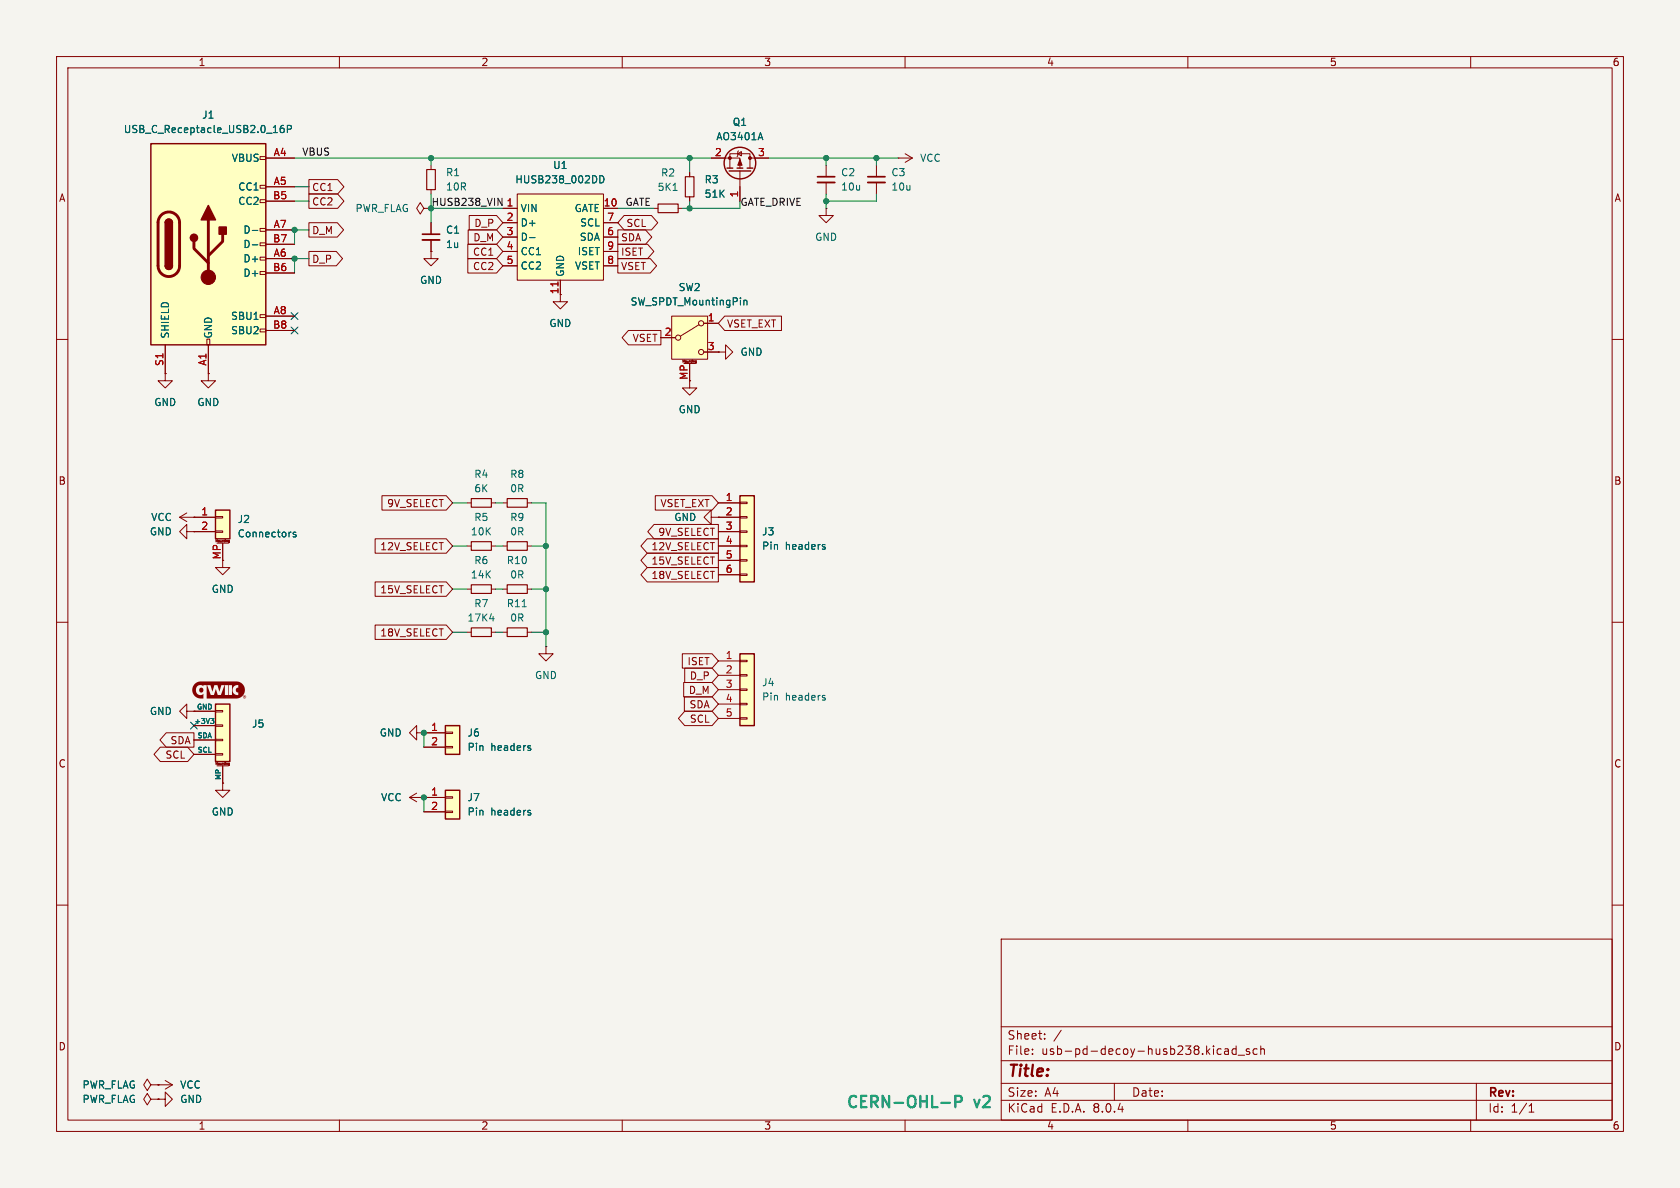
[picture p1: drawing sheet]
<svg xmlns="http://www.w3.org/2000/svg" width="297mm" height="210mm" viewBox="0 0 297 210" stroke-linecap="round" stroke-linejoin="round" font-family="sans-serif">
<path d="M0 0h297v210h-297z" fill="#f5f4ef" stroke="#f5f4ef" stroke-width=".18"/>
<g fill="none" stroke="#840000" stroke-width=".18">
<path d="M10 10h277v190h-277zM12 12h273v186h-273zM60 10v2M110 10v2M160 10v2M210 10v2M260 10v2M10 60h2M285 60h2M10 110h2M285 110h2M10 160h2"/>
<path d="M285 160h2M177 166h108v32h-108zM60 198v2M110 198v2M160 198v2M177 194.5h108M177 191.5h108M177 187.5h108M177 181.5h108M182.5 186.3v.1M182.5 185.5v.1M184.7 183.6v.1"/>
<path d="M184.7 182.8v.1M187.6 182.1l-1.3 2M197 191.5v3M210 198v2M216.5 185.5h.6l.1 .9M217.2 185.8h-.5a.29 .29 0 0 0-.2 .3 .29 .29 0 0 0 .2 .3l.5-.1M218.5 185.5l-.4-.1-.3 .3v.4l.2 .2h.5M218.5 184.9v1.5M218.9 186.5h1.1M220.9 185.5l-.4-.1-.2 .2 .1 .2 .5 .2v.3h-.6M222.2 185.5l-.4-.1-.3 .3v.4l.2 .2h.5M222.9 185.5l.2-.1 .4 .1v.9"/>
<path d="M222.9 184.9v1.5M260 198v2M261 191.5v6.5M270.3 196.6h.9M270.3 195.5l.4-.4v1.5"/>
</g>
<path d="M118.7 55.9h6.4v7.6h-6.4z" fill="#ffffc2"/>
<g fill="none" stroke="#840000" stroke-width=".18">
<path d="M115.6 36.8h.7M119.9 36.8h.7M121.9 30.5v.7M121.9 34.8v.8M125.7 27.9h5.1v1.8M129 29.7v-2.5h3.6v2.5M130.4 27.2l.7-.4v.8zM130.6 26.7l-.2 .1v.8l-.1 .1M130.8 30.2v5.4M132.6 27.9h3.3M146 36.8v1.3h1.3l-1.3 1.3-1.2-1.3h1.2M146 36.8h.1"/>
<path d="M154.9 29.2v2M154.9 32.3v2M158.7 27.9h.1M158.7 27.9h2.6M160 27.2l1.3 .7M161.3 27.9l-1.3 .8M116.8 59.7h2.6M118.7 55.9h6.4v7.6h-6.4zM123.6 57.4l-3.3 2M124.5 57.2h2.5M120.9 64.3h2M121.9 64.3v4.3h1.3l-1.3 1.3-1.3-1.3h1.3"/>
<path d="M122.9 64l.2 .1M123 63.8h-.1M123.1 63.8h-.1M123.1 63.8h.1M123.1 64.1l-.2 .1M123.1 63.8v.3M123.1 64.1h.1M123.1 64v.1M124.5 62.2h2.5M127 62.2h1.3v-1.2l1.2 1.2-1.2 1.3v-1.3M127 62.2h.1M88.9 88.9h.8"/>
<path d="M93.2 88.9h.8M82.5 104.1h.8M82.5 111.8h.8M86.9 104.1h.7M86.9 111.8h.7M88.9 104.1h.8M88.9 111.8h.8M93.2 104.1h.8M93.2 111.8h.8"/>
<circle cx="119.9" cy="59.7" r=".46"/>
<circle cx="124" cy="57.2" r=".46"/>
<circle cx="124" cy="62.2" r=".46"/>
</g>
<path d="M119 33.7h.7M134.4 23.4l.5 1.3M131.5 53.1v.8M131.5 53.2l.2-.1h.3v.8M86.6 109.4h.8M92.3 107.3h.7" fill="none" stroke="#006464" stroke-width=".18"/>
<path d="M116.3 36.1h3.6v1.5h-3.6zM121.2 31.2h1.5v3.6h-1.5zM89.7 88.1h3.5v1.6h-3.5zM83.3 103.4h3.6v1.5h-3.6zM83.3 111h3.6v1.5h-3.6zM89.7 111h3.5v1.5h-3.5zM89.7 103.4h3.5v1.5h-3.5z" fill="none" stroke="#840000" stroke-width=".2"/>
<g fill="none" stroke="#840000" stroke-width=".25">
<path d="M128.5 29.7h1M128.9 30.2h3.8M130.3 29.7h1M132.1 29.7h1"/>
<circle cx="130.8" cy="28.8" r="2.79"/>
</g>
<g fill="#840000" stroke="#840000" stroke-width=".18">
<path d="M130.8 28.2l.4 1h-.8z"/>
<circle cx="129" cy="27.9" r=".25"/>
<circle cx="132.6" cy="27.9" r=".25"/>
</g>
<path d="M153.4 32.3h3.1" fill="none" stroke="#840000" stroke-width=".33"/>
<path d="M153.4 31.2h3.1" fill="none" stroke="#840000" stroke-width=".3"/>
<path d="M91.4 34.3h15.3v15.2h-15.3z" fill="#ffffc2"/>
<g fill="none" stroke="#840000" stroke-width=".18">
<path d="M74.9 36.8l-.6-1-.6 1 .6 1 .6-1h1.3M76.2 39.4v2M88.9 36.8h2.5M88.9 39.4h2.5M91.4 34.3h15.3v15.2h-15.3zM106.7 36.8h2.5M106.7 39.4h2.5M76.2 44.5v1.2h1.3l-1.3 1.3-1.3-1.3h1.3M76.2 44.5h.1M76.2 42.4v2.1M88.9 41.9h2.5M88.9 44.5h2.5"/>
<path d="M88.9 47h2.5M99.1 49.5v3.8h1.2l-1.2 1.3-1.3-1.3h1.3M106.7 41.9h2.5M106.7 44.5h2.5M106.7 47h2.5M73.7 129.5v-1.2l-1.3 1.2 1.3 1.3v-1.3h1.2M74.9 129.5h.1M26.7 191.8l-.7-1-.6 1 .6 1 .7-1h1.2M26.7 194.3l-.7-1-.6 1 .6 1 .7-1h1.2M27.9 191.8h.1M27.9 194.3h1.3v-1.3l1.3 1.3-1.3 1.3v-1.3M27.9 194.3h.1"/>
<path d="M27.9 191.8h2.6M29.2 191l1.3 .8M30.5 191.8l-1.3 .7"/>
</g>
<path d="M98.6 49.8v.8" fill="none" stroke="#a90000" stroke-width=".18"/>
<path d="M106 31.1a.64 .64 0 0 1 .8 .6 .64 .64 0 0 1-.8 .6zM93.6 42h1" fill="none" stroke="#006464" stroke-width=".18"/>
<path d="M74.7 42.4h3" fill="none" stroke="#840000" stroke-width=".33"/>
<path d="M74.7 41.4h3" fill="none" stroke="#840000" stroke-width=".3"/>
<path d="M38.1 90.2h2.5v5.1h-2.5z" fill="#ffffc2"/>
<g fill="none" stroke="#840000" stroke-width=".18">
<path d="M31.7 91.4h6.4M31.7 91.4l1.3 .8M33 94v-1.3l-1.3 1.3 1.3 1.3v-1.3h1.3M33 90.7l-1.3 .7M34.3 94h.1M34.3 91.4h.1M34.3 94h3.8M38.1 93.9h1.3v.2h-1.3zM38.1 91.3h1.3v.3h-1.3zM38.4 96h2M39.4 96v4.3h1.2l-1.2 1.3-1.3-1.3h1.3M40.4 95.6h.2l-.1 .3"/>
<path d="M40.4 95.9h.1M40.4 95.8h.1M40.4 95.8h.2M40.5 95.9h.1"/>
</g>
<path d="M38.1 90.2h2.5v5.1h-2.5z" fill="none" stroke="#840000" stroke-width=".25"/>
<path d="M52.3 94.1h-.3l-.2 .1 .1 .2 .4 .2v.3h-.5" fill="none" stroke="#006464" stroke-width=".18"/>
<path d="M78.7 128.3h2.6v5.1h-2.6z" fill="#ffffc2"/>
<path d="M146 29.2v2M146 32.3v2M74.9 129.5h3.8M74.9 132.1h3.8M78.7 132h1.3v.2h-1.3zM78.7 129.4h1.3v.3h-1.3z" fill="none" stroke="#840000" stroke-width=".18"/>
<path d="M78.7 128.3h2.6v5.1h-2.6z" fill="none" stroke="#840000" stroke-width=".25"/>
<path d="M93.7 132.2l.1 .2-.1 .3M93.7 131.8l.1 .1" fill="none" stroke="#006464" stroke-width=".18"/>
<path d="M144.5 32.3h3.1" fill="none" stroke="#840000" stroke-width=".33"/>
<path d="M144.5 31.2h3.1" fill="none" stroke="#840000" stroke-width=".3"/>
<path d="M78.7 139.7h2.6v5.1h-2.6z" fill="#ffffc2"/>
<path d="M33 125.7v-1.2l-1.3 1.2 1.3 1.3v-1.3h1.3M34.3 125.7h.1M72.4 141h6.3M72.4 141l1.3 .7M73.7 140.2l-1.3 .8M74.9 141h.1M74.9 143.5h3.8M78.7 143.4h1.3v.2h-1.3zM78.7 140.8h1.3v.3h-1.3z" fill="none" stroke="#840000" stroke-width=".18"/>
<path d="M78.7 139.7h2.6v5.1h-2.6z" fill="none" stroke="#840000" stroke-width=".25"/>
<path d="M93.7 143.7l.1 .1-.1 .3M93.7 143.2l.1 .1" fill="none" stroke="#006464" stroke-width=".18"/>
<path d="M38.1 124.5h2.5v10.1h-2.5z" fill="#ffffc2"/>
<g fill="#840000">
<path d="M43.1 123l.2 .1 .1 .2h-.3v-.1l.2-.1-.2 .1z"/>
<path d="M43 123h.4v.4h-.4l-.1-.2 .3 .2 .3-.2-.3-.2-.3 .2z"/>
<path d="M34.4 120.9l.5-.3 .5-.1h6.6l.6 .2 .4 .4 .2 .5 .1 .6-.4 .8-.8 .4-5.6 .1v-2.4l.8 1.8h.5l.4-1.1 .3 1.1h2.5v-.9h.1l.3 .6 .6 .3h.1v-.5l-.3-.1-.1-.4 .1-.3h.3v-.5l-.7 .2-.3 .7h-.1v-.9h-.6v1.8h-.1v-1.8h-.5v1.8h-.7l.6-1.8h-.6l-.3 1.2-.4-1.2h-.5l-.3 1.2-.4-1.2h-1.2v.2l-.3-.2h-.4l-.6 .4v.8l.2 .4 .3 .2h.4l.4-.3v.9h-.7l-.8-.4-.4-.7-.1-.8z"/>
<circle cx="35.6" cy="122" r=".41"/>
</g>
<g fill="none" stroke="#840000" stroke-width=".18">
<path d="M76.2 29.2v.8M76.2 33.5v.8M82.5 88.9h.8M82.5 96.5h.8M86.9 88.9h.7M86.9 96.5h.7M88.9 96.5h.8M93.2 96.5h.8M34.3 125.7h3.8M34.3 128.3h3.8M34.3 130.8h3.8M34.3 133.4h3.8"/>
<path d="M38.1 133.2h1.3v.3h-1.3zM38.1 130.7h1.3v.2h-1.3zM38.1 128.1h1.3v.3h-1.3zM38.1 125.6h1.3v.3h-1.3zM38.4 135.4h2M39.4 138.4v1.3h1.2l-1.2 1.3-1.3-1.3h1.3M39.4 138.4h.1M39.4 135.4v3M40.4 135l.2-.1-.1 .4M40.4 135.3h.1M40.4 135.1v.1M40.4 135.2h.2"/>
<path d="M40.5 135.3h.1"/>
</g>
<path d="M38.1 124.5h2.5v10.1h-2.5z" fill="none" stroke="#840000" stroke-width=".25"/>
<path d="M37.3 127h.5l-.3 .3 .3 .1v.3l-.2 .2h-.2" fill="none" stroke="#006464" stroke-width=".18"/>
<path d="M75.4 30h1.6v3.5h-1.6zM83.3 88.1h3.6v1.6h-3.6zM83.3 95.8h3.6v1.5h-3.6zM89.7 95.8h3.5v1.5h-3.5z" fill="none" stroke="#840000" stroke-width=".2"/>
<path d="M130.8 115.6h2.5v12.7h-2.5z" fill="#ffffc2"/>
<g fill="none" stroke="#840000" stroke-width=".18">
<path d="M29.2 66v1.3h1.3l-1.3 1.3-1.3-1.3h1.3M29.2 66h.1M36.8 66v1.3h1.3l-1.3 1.3-1.2-1.3h1.2M36.8 66h.1M125.7 91.4v-1.2l-1.2 1.2 1.2 1.3v-1.3h1.3M127 91.4h.1M96.5 114.3v1.3h1.3l-1.3 1.2-1.3-1.2h1.3M96.5 114.3h.1M127 116.8h3.8M127 119.4h3.8M130.8 119.3h1.3v.2h-1.3zM130.8 116.7h1.3v.3h-1.3z"/>
<path d="M127 121.9h3.8M127 124.5h3.8M127 127h3.8M130.8 126.9h1.3v.2h-1.3zM130.8 124.3h1.3v.3h-1.3zM130.8 121.8h1.3v.2h-1.3z"/>
</g>
<path d="M130.8 115.6h2.5v12.7h-2.5z" fill="none" stroke="#840000" stroke-width=".25"/>
<path d="M145.7 123.3l.2 .2-.2 .3M145.7 122.9l.2 .1" fill="none" stroke="#006464" stroke-width=".18"/>
<path d="M130.8 87.6h2.5v15.3h-2.5z" fill="#ffffc2"/>
<path d="M127 88.9h3.8M127 91.4h3.8M127 94h3.8M127 96.5h3.8M127 99.1h3.8M130.8 98.9h1.3v.3h-1.3zM130.8 96.4h1.3v.2h-1.3zM130.8 93.9h1.3v.2h-1.3zM130.8 91.3h1.3v.3h-1.3zM130.8 88.8h1.3v.2h-1.3zM127 101.6h3.8M130.8 101.5h1.3v.2h-1.3z" fill="none" stroke="#840000" stroke-width=".18"/>
<path d="M130.8 87.6h2.5v15.3h-2.5z" fill="none" stroke="#840000" stroke-width=".25"/>
<path d="M145.7 96.7l.2 .2-.2 .2M145.7 96.3h.2" fill="none" stroke="#006464" stroke-width=".18"/>
<path d="M26.7 25.4h20.3v35.6h-20.3z" fill="#ffffc2"/>
<g fill="none" stroke="#840000" stroke-width=".18">
<path d="M46 35.3h1v.5h-1zM46 32.8h1v.5h-1zM46 27.7h1v.5h-1zM47 27.9h5.1M47 33h5.1M47 35.6h5.1M54.6 31.7h5.1l1.1 1.3-1.1 1.3h-5.1zM54.6 39.4h5l1.1 1.2-1.1 1.3h-5zM54.6 34.3h5.1l1.1 1.3-1.1 1.2h-5.1zM76.2 39.4v2M82.9 38.1h4.9l1.1 1.3-1.1 1.2h-4.9zM88.9 36.8h2.5"/>
<path d="M88.9 39.4h2.5M106.7 36.8h2.5M106.7 39.4h2.5M110.3 38.1h4.9l1.1 1.3-1.1 1.2h-4.9l-1.1-1.2zM121.9 30.5v.7M121.9 34.8v.8M125.7 27.9h2.6M130.8 33v2.6M133.3 27.9h2.6M36.6 59.9h.5v1.1h-.5zM46 58.2h1v.5h-1zM46 55.6h1v.5h-1z"/>
<path d="M46 48h1v.5h-1zM46 45.5h1v.5h-1zM46 42.9h1v.5h-1zM46 40.4h1v.5h-1zM47 45.7h5.1M47 40.6h5.1M47 55.9h5.1M47 48.3h5.1M47 43.2h5.1M47 58.4h5.1M54.6 44.4h4.9l1.1 1.3-1.1 1.3h-4.9zM76.2 44.5h.1"/>
<path d="M76.2 42.4v2.1M82.7 45.7h5.1l1.1 1.3-1.1 1.3h-5.1zM82.7 43.2h5.1l1.1 1.3-1.1 1.2h-5.1zM82.8 40.6h5l1.1 1.3-1.1 1.3h-5zM88.9 41.9h2.5M88.9 44.5h2.5M88.9 47h2.5M99.1 49.5v2.6M106.7 41.9h2.5M106.7 44.5h2.5M106.7 47h2.5M109.2 45.7h5.8l1.1 1.3-1.1 1.3h-5.8z"/>
<path d="M109.2 40.6h4.9l1.1 1.3-1.1 1.3h-4.9zM109.2 43.2h5.3l1.1 1.3-1.1 1.2h-5.3zM111.1 58.4h5.7v2.6h-5.7l-1.1-1.3zM116.8 59.7h2.6M124.5 57.2h2.5M128.1 55.9h10.1v2.5h-10.1l-1.1-1.2zM29.2 66h.1M29.2 61v5M36.8 66h.1M36.8 61v5M121.9 64.3v3M124.5 62.2h2.5"/>
<path d="M127 62.2h.1M34.3 91.4h.1M34.3 94h.1M34.3 91.4h3.8M34.3 94h3.8M39.4 96v3.1M66.3 95.2h12.6l1.1 1.3-1.1 1.3h-12.6zM67.5 87.6h11.4l1.1 1.3-1.1 1.3h-11.4zM114.4 95.2h12.6v2.6h-12.6l-1.1-1.3zM114.4 97.8h12.6v2.5h-12.6l-1.1-1.2zM115.6 92.7h11.4v2.6h-11.4l-1.1-1.3zM115.8 87.6h10.1l1.1 1.3-1.1 1.3h-10.1z"/>
<path d="M127 91.4h.1M127 88.9h3.8M127 91.4h3.8M127 94h3.8M127 96.5h3.8M127 99.1h3.8M66.3 102.9h12.6l1.1 1.2-1.1 1.3h-12.6zM66.3 110.5h12.6l1.1 1.3-1.1 1.2h-12.6zM114.4 100.3h12.6v2.6h-12.6l-1.1-1.3zM120.6 115.6h5.3l1.1 1.2-1.1 1.3h-5.3zM121 118.1h4.9l1.1 1.3-1.1 1.3h-4.9zM127 101.6h3.8"/>
<path d="M28.3 132.1h4.9l1.1 1.3-1.1 1.2h-4.9l-1.1-1.2zM29.4 129.5h4.9v2.6h-4.9l-1.1-1.3zM34.3 125.7h.1M34.3 125.7h3.8M34.3 128.3h3.8M34.3 130.8h3.8M34.3 133.4h3.8M39.4 138.4h.1M39.4 135.4v3M74.9 129.5h.1M74.9 129.5h3.8M74.9 132.1h3.8"/>
<path d="M120.9 120.6h5l1.1 1.3-1.1 1.3h-5zM121 123.2h4.9l1.1 1.3-1.1 1.2h-4.9zM121 125.7h4.9l1.1 1.3-1.1 1.3h-4.9l-1.1-1.3zM74.9 141h.1M74.9 141h3.8M74.9 143.5h3.8M27.9 194.3h.1M27.9 191.8h.1"/>
</g>
<path d="M26.7 25.4h20.3v35.6h-20.3zM29.2 39.4a.64 .64 0 0 1 .6-.7 .64 .64 0 0 1 .7 .7M29.2 47a.64 .64 0 0 0 .6 .6 .64 .64 0 0 0 .7-.6" fill="none" stroke="#840000" stroke-width=".25"/>
<path d="M28.5 38a1.9 1.9 0 0 1 2.1-.4 1.9 1.9 0 0 1 1.1 1.8v7.6a1.91 1.91 0 0 1-1.9 1.9 1.91 1.91 0 0 1-1.9-1.9v-7.8l.2-.6zM36.8 38.9v10.1M34.3 42.7v1.2l2.5 2.6M39.4 41.4v1.3l-2.6 2.5" fill="none" stroke="#840000" stroke-width=".51"/>
<g fill="#840000" stroke="#840000" stroke-width=".25">
<path d="M29.2 47h1.3a.64 .64 0 0 1-.7 .6 .64 .64 0 0 1-.6-.6z"/>
<path d="M29.2 39.4h1.3v7.6h-1.3z"/>
<path d="M29.4 38.9a.64 .64 0 0 1 .7-.1 .64 .64 0 0 1 .4 .6h-1.3z"/>
<path d="M36.8 36.3l1.3 2.6h-2.5z"/>
<path d="M38.7 40.1h1.3v1.3h-1.3z"/>
<circle cx="34.3" cy="42" r=".63"/>
</g>
<circle cx="36.8" cy="49" r="1.27" fill="#840000" stroke="#840000" stroke-width=".18"/>
<g fill="none" stroke="#006464" stroke-width=".18">
<path d="M50.1 22.2h-.3a.86 .86 0 0 0 0 1.2l.4-.1 .1-.4-.3-.2h-.3l-.2 .2M50.8 22.8h.6l.1-.2v-.3l-.7-.1v1.2M106 31.1a.64 .64 0 0 1 .8 .6 .64 .64 0 0 1-.8 .6zM134.4 23.4l.5 1.3M44.6 40.7h1M44.6 43.3h1M93.6 42h1M131.5 53.1v.8M131.5 53.2l.2-.1h.3v.8M52.3 94.1h-.3l-.2 .1 .1 .2 .4 .2v.3h-.5M145.7 96.7l.2 .2-.2 .2M145.7 96.3h.2"/>
<path d="M37.3 127h.5l-.3 .3 .3 .1v.3l-.2 .2h-.2M93.7 132.2l.1 .2-.1 .3M93.7 131.8l.1 .1M93.7 143.7l.1 .1-.1 .3M93.7 143.2l.1 .1"/>
</g>
<path d="M88 35l.8 1.3v-1.3" fill="none" stroke="#0f0f0f" stroke-width=".18"/>
<path d="M166.4 195h1.5M168.9 194.8h.8a.54 .54 0 0 0 .4-.5 .54 .54 0 0 0-.4-.6h-.8v2" fill="none" stroke="#0099b0" stroke-width=".4"/>
<g fill="none" stroke="#009600" stroke-width=".18">
<path d="M52.1 35.6h2.5M52.1 27.9h73.6M52.1 33h2.5M76.2 27.9v1.3M76.2 34.3v5.1M76.2 36.8h12.7M109.2 36.8h6.4M120.6 36.8h10.2M121.9 27.9v2.6M121.9 35.6v1.2M135.9 27.9h22.8M146 27.9v1.3"/>
<path d="M146 34.3v2.5M154.9 34.3v1.3h-8.9M154.9 27.9v1.3M54.6 45.7h-2.5v2.6M54.6 40.6h-2.5v2.6M80 88.9h2.5M80 96.5h2.5M87.6 88.9h1.3M87.6 96.5h1.3M94 88.9h2.5v25.4M94 96.5h2.5M80 111.8h2.5"/>
<path d="M80 104.1h2.5M87.6 111.8h1.3M87.6 104.1h1.3M94 111.8h2.5M94 104.1h2.5M74.9 129.5v2.6M74.9 141v2.5"/>
</g>
<path d="M51.5 57.8l1.2 1.2M51.5 55.3l1.2 1.2M52.7 57.8l-1.2 1.2M52.7 55.3l-1.2 1.2M33.7 127.7l1.2 1.2M34.9 127.7l-1.2 1.2" fill="none" stroke="#000084" stroke-width=".18"/>
<path d="M98.6 49.8v.8" fill="none" stroke="#a90000" stroke-width=".18"/>
<g fill="#009600" stroke="#009600" stroke-width=".18">
<circle cx="74.9" cy="129.5" r=".46"/>
<circle cx="74.9" cy="141" r=".46"/>
<circle cx="96.5" cy="111.8" r=".46"/>
<circle cx="96.5" cy="104.1" r=".46"/>
<circle cx="52.1" cy="45.7" r=".46"/>
<circle cx="52.1" cy="40.6" r=".46"/>
<circle cx="76.2" cy="27.9" r=".46"/>
<circle cx="146" cy="35.6" r=".46"/>
<circle cx="121.9" cy="36.8" r=".46"/>
<circle cx="154.9" cy="27.9" r=".46"/>
<circle cx="121.9" cy="27.9" r=".46"/>
<circle cx="146" cy="27.9" r=".46"/>
<circle cx="96.5" cy="96.5" r=".46"/>
</g>
<text font-size="2.8" fill="#840000" x="178" y="190.9">Title:</text>
<g font-size="2.8" fill="#0099b0">
<text x="149.4" y="196.4">CERN-OHL-P</text>
<text x="172.3" y="196.4">v2</text>
</g>
<g font-size="2.1" fill="#840000">
<text x="178" y="184">Sheet:</text>
<text x="178" y="186.7">File:</text>
<text x="184.1" y="186.7">usb-pd-decoy-husb238.kicad_sch</text>
<text x="178" y="196.9">KiCad</text>
<text x="178" y="194.1">Size:</text>
<text x="184.7" y="194.1">A4</text>
<text x="185.7" y="196.9">E.D.A.</text>
<text x="193.3" y="196.9">8.0.4</text>
<text x="200" y="194.1">Date:</text>
<text x="263" y="194.3">Rev:</text>
<text x="263" y="196.9">Id:</text>
<text x="267.1" y="196.9">1/1</text>
</g>
<g font-size="1.8" fill="#840000">
<text x="35" y="11.9">1</text>
<text x="85" y="11.9">2</text>
<text x="135" y="11.9">3</text>
<text x="185" y="11.9">4</text>
<text x="235" y="11.9">5</text>
<text x="285" y="11.9">6</text>
<text x="10.3" y="35.9">A</text>
<text x="55.1" y="34">CC1</text>
<text x="285.3" y="35.9">A</text>
<text x="55.1" y="41.6">D_M</text>
<text x="55.1" y="36.5">CC2</text>
<text x="83.8" y="40.3">D_P</text>
<text x="110.6" y="40.3">SCL</text>
<text x="55.1" y="46.7">D_P</text>
<text x="83.5" y="47.9">CC2</text>
<text x="83.5" y="45.4">CC1</text>
<text x="83.6" y="42.9">D_M</text>
<text x="109.7" y="47.9">VSET</text>
<text x="109.7" y="42.9">SDA</text>
<text x="109.7" y="45.4">ISET</text>
<text x="128.4" y="58.1">VSET_EXT</text>
<text x="111.7" y="60.6">VSET</text>
<text x="10.3" y="85.9">B</text>
<text x="68.3" y="89.9">9V_SELECT</text>
<text x="116.7" y="89.9">VSET_EXT</text>
<text x="285.3" y="85.9">B</text>
<text x="116.3" y="94.9">9V_SELECT</text>
<text x="67.1" y="97.5">12V_SELECT</text>
<text x="115.1" y="97.5">12V_SELECT</text>
<text x="115.1" y="100">15V_SELECT</text>
<text x="67.1" y="105.1">15V_SELECT</text>
<text x="115.1" y="102.6">18V_SELECT</text>
<text x="67.1" y="112.7">18V_SELECT</text>
<text x="121.4" y="117.8">ISET</text>
<text x="121.7" y="122.9">D_M</text>
<text x="121.8" y="125.4">SDA</text>
<text x="121.9" y="120.3">D_P</text>
<text x="30" y="131.8">SDA</text>
<text x="121.9" y="128">SCL</text>
<text x="10.3" y="135.9">C</text>
<text x="29.2" y="134.3">SCL</text>
<text x="285.3" y="135.9">C</text>
<text x="10.3" y="185.9">D</text>
<text x="285.3" y="185.9">D</text>
<text x="35" y="199.9">1</text>
<text x="85" y="199.9">2</text>
<text x="135" y="199.9">3</text>
<text x="185" y="199.9">4</text>
<text x="235" y="199.9">5</text>
<text x="285" y="199.9">6</text>
</g>
<g font-size="1.8" fill="#006464">
<text x="21.8" y="23.7">USB_C_Receptacle_USB2.0_16P</text>
<text x="35.6" y="21.2">J1</text>
<text x="129.4" y="22.5">Q1</text>
<text x="40.9" y="28.8">VBUS</text>
<text x="126.5" y="25">AO3401A</text>
<text x="162.6" y="28.8">VCC</text>
<text x="42" y="33.9">CC1</text>
<text x="78.7" y="31.3">R1</text>
<text x="78.7" y="33.9">10R</text>
<text x="91" y="32.6">HUSB238_002DD</text>
<text x="97.7" y="30.1">U1</text>
<text x="116.2" y="33.9">5K1</text>
<text x="116.8" y="31.4">R2</text>
<text x="124.5" y="32.6">R3</text>
<text x="124.5" y="35.2">51K</text>
<text x="148.6" y="31.3">C2</text>
<text x="148.6" y="33.9">10u</text>
<text x="157.5" y="31.3">C3</text>
<text x="157.5" y="33.9">10u</text>
<text x="42" y="36.4">CC2</text>
<text x="42.9" y="41.5">D-</text>
<text x="62.7" y="37.7">PWR_FLAG</text>
<text x="78.7" y="41.5">C1</text>
<text x="91.9" y="37.7">VIN</text>
<text x="91.9" y="40.2">D+</text>
<text x="101.5" y="37.7">GATE</text>
<text x="102.5" y="40.2">SCL</text>
<text x="42.9" y="46.6">D+</text>
<text x="42.9" y="44">D-</text>
<text x="78.7" y="44">1u</text>
<text x="91.9" y="42.8">D-</text>
<text x="91.9" y="45.3">CC1</text>
<text x="91.9" y="47.9">CC2</text>
<text x="101.6" y="47.9">VSET</text>
<text x="102" y="45.3">ISET</text>
<text x="102.4" y="42.8">SDA</text>
<text x="144" y="42.8">GND</text>
<text x="42.9" y="49.1">D+</text>
<text x="74.2" y="50.4">GND</text>
<text x="99.9" y="49" transform="rotate(-90 99.9 49)">GND</text>
<text x="119.9" y="51.7">SW2</text>
<text x="30.1" y="59.9" transform="rotate(-90 30.1 59.9)">SHIELD</text>
<text x="37.7" y="59.9" transform="rotate(-90 37.7 59.9)">GND</text>
<text x="40.8" y="56.7">SBU1</text>
<text x="40.8" y="59.3">SBU2</text>
<text x="97" y="58">GND</text>
<text x="111.4" y="54.2">SW_SPDT_MountingPin</text>
<text x="130.8" y="63.1">GND</text>
<text x="27.2" y="72">GND</text>
<text x="34.8" y="72">GND</text>
<text x="119.9" y="73.3">GND</text>
<text x="83.7" y="84.7">R4</text>
<text x="83.7" y="87.2">6K</text>
<text x="90.1" y="84.7">R8</text>
<text x="90.1" y="87.2">0R</text>
<text x="26.4" y="94.8">GND</text>
<text x="26.6" y="92.3">VCC</text>
<text x="41.9" y="92.7">J2</text>
<text x="41.9" y="95.2">Connectors</text>
<text x="83.1" y="94.8">10K</text>
<text x="83.7" y="92.3">R5</text>
<text x="90.1" y="92.3">R9</text>
<text x="90.1" y="94.8">0R</text>
<text x="119.1" y="92.3">GND</text>
<text x="134.6" y="94.8">J3</text>
<text x="83.7" y="99.9">R6</text>
<text x="89.5" y="99.9">R10</text>
<text x="134.6" y="97.4">Pin</text>
<text x="138.8" y="97.4">headers</text>
<text x="37.3" y="105">GND</text>
<text x="83.1" y="102.5">14K</text>
<text x="83.7" y="107.5">R7</text>
<text x="89.5" y="107.5">R11</text>
<text x="90.1" y="102.5">0R</text>
<text x="82.5" y="110.1">17K4</text>
<text x="90.1" y="110.1">0R</text>
<text x="94.5" y="120.2">GND</text>
<text x="134.6" y="121.5">J4</text>
<text x="134.6" y="124.1">Pin</text>
<text x="138.8" y="124.1">headers</text>
<text x="26.4" y="126.6">GND</text>
<text x="44.5" y="128.8">J5</text>
<text x="67" y="130.4">GND</text>
<text x="82.6" y="130.4">J6</text>
<text x="82.6" y="132.9">Pin</text>
<text x="86.8" y="132.9">headers</text>
<text x="67.3" y="141.8">VCC</text>
<text x="82.6" y="141.8">J7</text>
<text x="37.3" y="144.4">GND</text>
<text x="82.6" y="144.4">Pin</text>
<text x="86.8" y="144.4">headers</text>
<text x="14.5" y="192.6">PWR_FLAG</text>
<text x="14.5" y="195.2">PWR_FLAG</text>
<text x="31.8" y="195.2">GND</text>
<text x="31.8" y="192.6">VCC</text>
</g>
<g font-size="1.8" fill="#a90000">
<text x="48.3" y="27.7">A4</text>
<text x="126.3" y="27.7">2</text>
<text x="133.9" y="27.7">3</text>
<text x="48.2" y="35.3">B5</text>
<text x="48.3" y="32.8">A5</text>
<text x="130.6" y="35" transform="rotate(-90 130.6 35)">1</text>
<text x="48.3" y="40.4">A7</text>
<text x="89.5" y="36.6">1</text>
<text x="89.5" y="39.1">2</text>
<text x="89.5" y="41.7">3</text>
<text x="106.6" y="36.6">10</text>
<text x="107.2" y="41.7">6</text>
<text x="107.2" y="39.1">7</text>
<text x="48.2" y="42.9">B7</text>
<text x="48.3" y="45.5">A6</text>
<text x="89.5" y="44.2">4</text>
<text x="89.5" y="46.7">5</text>
<text x="107.2" y="46.7">8</text>
<text x="107.2" y="44.2">9</text>
<text x="48.2" y="48">B6</text>
<text x="98.8" y="52.1" transform="rotate(-90 98.8 52.1)">11</text>
<text x="48.2" y="58.2">B8</text>
<text x="48.3" y="55.6">A8</text>
<text x="117.4" y="59.4">2</text>
<text x="125" y="56.9">1</text>
<text x="29" y="64.8" transform="rotate(-90 29 64.8)">S1</text>
<text x="36.6" y="64.8" transform="rotate(-90 36.6 64.8)">A1</text>
<text x="125" y="62">3</text>
<text x="121.7" y="67.2" transform="rotate(-90 121.7 67.2)">MP</text>
<text x="128.2" y="88.6">1</text>
<text x="35.5" y="91.2">1</text>
<text x="35.5" y="93.7">2</text>
<text x="128.2" y="91.2">2</text>
<text x="128.2" y="93.7">3</text>
<text x="39.1" y="99" transform="rotate(-90 39.1 99)">MP</text>
<text x="128.2" y="96.3">4</text>
<text x="128.2" y="98.8">5</text>
<text x="128.2" y="101.3">6</text>
<text x="128.2" y="116.6">1</text>
<text x="128.2" y="119.1">2</text>
<text x="128.2" y="121.7">3</text>
<text x="128.2" y="124.2">4</text>
<text x="76.1" y="129.3">1</text>
<text x="76.1" y="131.8">2</text>
<text x="128.2" y="126.7">5</text>
<text x="76.1" y="140.7">1</text>
<text x="76.1" y="143.3">2</text>
</g>
<g font-size="1.8" fill="#0f0f0f">
<text x="53.3" y="27.6">VBUS</text>
<text x="110.5" y="36.5">GATE</text>
</g>
<g font-size="1.8" fill="#009600">
<text x="76.2" y="36.5">HUSB238_VIN</text>
<text x="130.8" y="36.5">GATE_DRIVE</text>
</g>
<g font-size="1.2" fill="#006464">
<text x="34.7" y="125.5">GND</text>
<text x="34.3" y="128">+3V3</text>
<text x="34.8" y="130.6">SDA</text>
<text x="34.8" y="133.1">SCL</text>
<text x="39.1" y="138" transform="rotate(-90 39.1 138)">MP</text>
</g>
<g font-size=".5" fill="#840000">
<text x="120.6" y="64.1">Mounting</text>
<text x="38.1" y="95.9">Mounting</text>
<text x="38.1" y="135.3">Mounting</text>
</g>
</svg>
